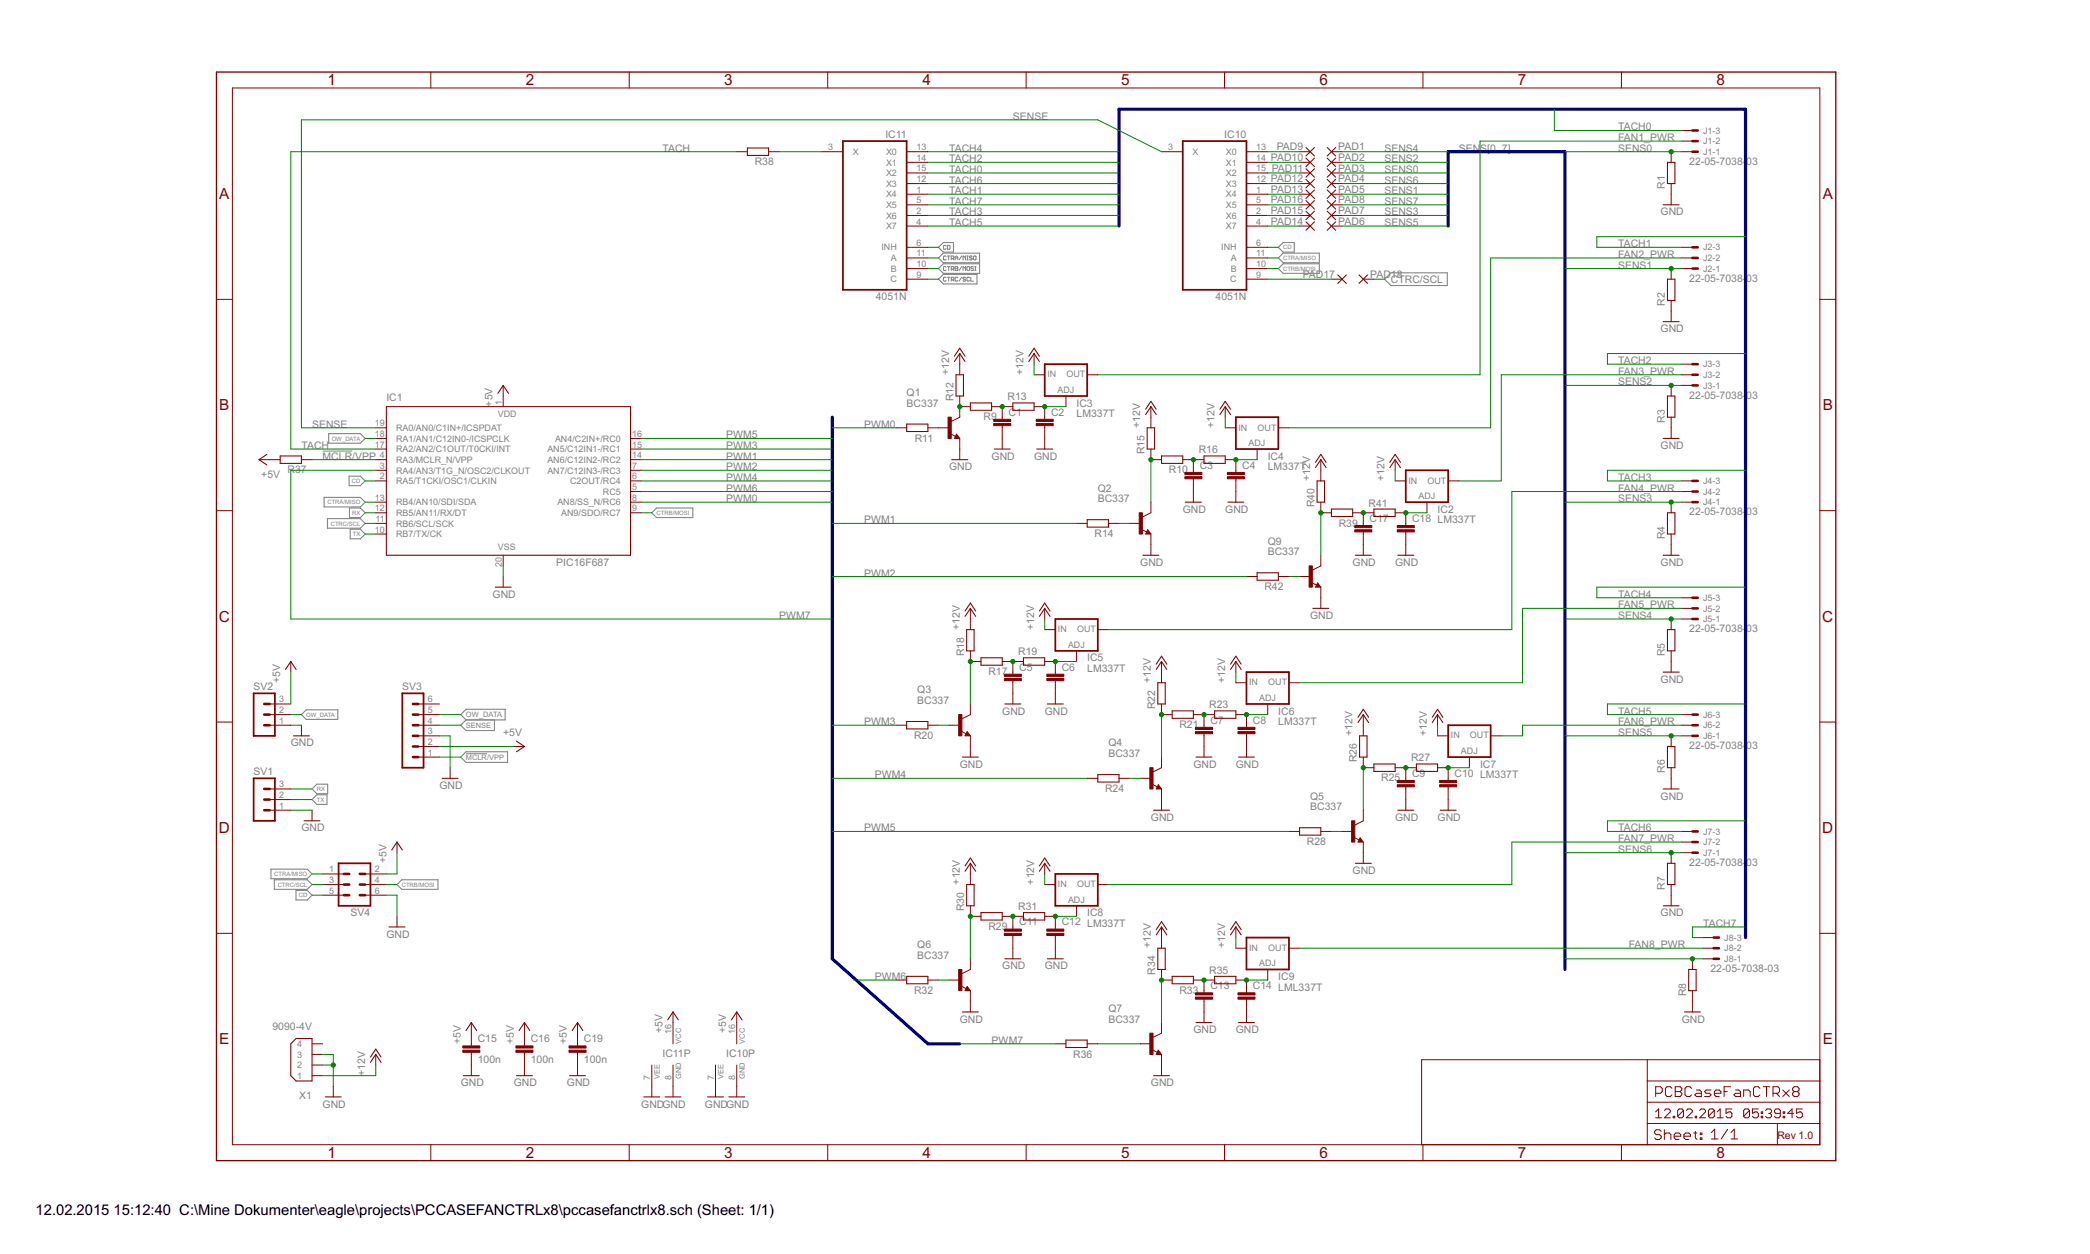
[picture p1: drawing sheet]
<svg xmlns="http://www.w3.org/2000/svg" width="500mm" height="300mm" viewBox="0 0 500 300" stroke-linecap="round" stroke-linejoin="round" font-family="sans-serif">
<g fill="none" stroke="#808080" stroke-width=".25">
<path d="M224.5 59.1l1.1-1.1h2.4v2.3h-2.4zM306.9 58h2.7v2.3h-2.7l-1.1-1.2zM224.5 64.2l1.1-1.1h8.7v2.3h-8.7zM224.5 61.7l1.1-1.2h8.7v2.3h-8.7zM224.5 66.8l1.1-1.2h8.1v2.3h-8.1zM305.8 61.7l1.1-1.2h8.7v2.3h-8.7zM306.9 63.1h8.7v2.3h-8.7l-1.1-1.2zM331.2 66.8l1.5-1.6h13.5v3.1h-13.5zM77.5 118.9h8.7l1.1 1.2-1.1 1.1h-8.7zM78.6 103.7h7.6l1.1 1.1-1.1 1.2h-7.6zM83.5 113.9h2.7l1.1 1.1-1.1 1.1h-2.7zM78.3 124h7.9l1.1 1.2-1.1 1.1h-7.9z"/>
<path d="M83.6 121.5h2.6l1.1 1.1-1.1 1.2h-2.6zM83.8 126.6h2.4l1.1 1.1-1.1 1.1h-2.4zM155.9 122.6l1.1-1.1h8.7v2.3h-8.7zM72.1 170.9l1.1-1.2h7.6v2.3h-7.6zM110.2 170.9l1.3-1.3h9.3v2.5h-9.3zM111.5 172.1l-1.3 1.3 1.3 1.3h6.8v-2.6M74.6 188.7l1.2-1.2h2.6v2.3h-2.6zM74.6 191.2l1.2-1.1h2.4v2.2h-2.4zM110.2 181l1.3-1.2h9.9v2.5h-9.9zM64.8 207.8h8.7l1.1 1.2-1.1 1.1h-8.7zM65.6 210.4h7.9l1.1 1.1-1.1 1.2h-7.9zM70.8 212.9h2.7l1.1 1.2-1.1 1.1h-2.7z"/>
<path d="M95 211.5l1.1-1.1h8.7v2.3h-8.7z"/>
</g>
<g fill="none" stroke="#808080" stroke-width=".24">
<path d="M226.3 58.8l-.2-.1-.4 .1v.7l.1 .1 .5-.1M226.6 58.7l.6 .1v.7l-.1 .1h-.5zM226.3 63.9l-.2-.1-.4 .1v.6l.1 .2 .5-.2M226.3 61.4l-.2-.2-.4 .2v.6l.1 .1 .5-.1M226.3 66.4l-.2-.1-.4 .1v.7l.1 .1 .5-.1M226.6 63.8h.6M226.6 61.2h.6M226.6 66.3h.6M226.9 61.2v.9M226.9 63.8v.9M226.9 66.3v.9M227.5 64.4h.5l.2-.5-.7-.1v.9"/>
<path d="M227.5 61.8h.5l.2-.4-.7-.2v.9M227.5 66.9h.5l.2-.5-.7-.1v.9M227.8 64.4l.4 .3M227.8 61.8l.4 .3M227.8 66.9l.4 .3M228.5 63.8l.6 .1-.2 .8h-.4zM228.5 62.1v-.6l.3-.3 .3 .3v.6M228.5 64.2h.4M228.5 61.7h.6M229.1 66.4l-.2-.1-.4 .1v.7l.1 .1 .5-.1M230 63.8l-.6 .9M230 61.2l-.6 .9"/>
<path d="M230 66.3l-.6 .9M230.3 62.1v-.9l.4 .3 .2-.3v.9M230.3 64.7v-.9l.4 .3 .2-.3v.9M230.9 66.4l-.1-.1-.5 .1 .6 .7-.1 .1-.5-.1M231.3 61.2h.3M231.3 62.1h.3M231.4 63.8l.5 .1v.6l-.2 .2-.4-.2zM231.4 61.2v.9M231.9 66.4l-.2-.1-.4 .1v.7l.1 .1 .5-.1M232.2 66.3v.9h.6M232.5 61.4l-.1-.2-.5 .2 .2 .3 .4 .1-.1 .3-.5-.1M232.8 63.9l-.1-.1-.5 .1 .2 .3 .4 .2-.1 .3-.5-.2"/>
<path d="M233 61.2l.4 .2-.1 .7-.5-.1zM233.1 63.8h.3M233.1 64.7h.3M233.3 63.8v.9M77.2 107.9h7M111.5 180.2h5"/>
</g>
<g fill="none" stroke="#800000" stroke-width=".24">
<path d="M103 17.2v3.8M150.5 17.2v3.8M198 17.2v3.8M245.4 17.2v3.8M292.9 17.2v3.8M340.3 17.2v3.8M387.8 17.2v3.8M55.6 21h379.7v252.7h-379.7zM176.2 36.3h2.6M183.8 36.3h2.6M196.5 36.3h5.1M216.9 36.3h5"/>
<path d="M216.9 38.8h5M277.8 36.3h5.1M298.1 36.3h5.1M298.1 38.8h5.1M310.8 36.3h2.6M310.8 38.8h2.6M318.5 36.3h2.5M318.5 38.8h2.5M399.7 36.3v2.5M402.3 36.3h2.5M402.3 33.7h2.5M402.3 31.2h2.5"/>
<path d="M216.9 59.1h5M216.9 46.4h5M216.9 51.5h5M216.9 54.1h5M216.9 49h5M216.9 43.9h5M216.9 41.4h5M298.1 59.1h5.1M298.1 46.4h5.1M298.1 51.5h5.1M298.1 54.1h5.1M298.1 49h5.1"/>
<path d="M298.1 43.9h5.1M298.1 41.4h5.1M310.8 46.4h2.6M310.8 51.5h2.6M310.8 54.1h2.6M310.8 49h2.6M310.8 43.9h2.6M310.8 41.4h2.6M318.5 46.4h2.5M318.5 51.5h2.5M318.5 54.1h2.5M318.5 49h2.5"/>
<path d="M318.5 43.9h2.5M318.5 41.4h2.5M399.7 43.9v5.1M402.3 59.1h2.5M51.8 71.6h3.8M216.9 64.2h5M216.9 61.7h5M216.9 66.8h5M298.1 64.2h5.1M298.1 61.7h5.1M298.1 66.8h5.1M318.5 66.8h2.5"/>
<path d="M326.1 66.8h2.5M399.7 64.2v2.6M399.7 71.8v5.1M402.3 64.2h2.5M402.3 61.7h2.5M435.3 71.6h3.8M120.4 92.2v5M229.6 94.7v5.1l-2.1 1M229.6 84.5v5.1M229.6 97.2h2.5M237.2 97.2h5.1M239.7 97.2v3.1"/>
<path d="M247.3 89.6h2.6M247.3 84.5v2.6M247.3 97.2h2.6v3.1M255 94.7v2.5M260 89.6h2.6M275.3 97.2v5.1M293.1 97.2v2.6M399.7 92.2v2.5M399.7 99.8v5M402.3 92.2h2.5M402.3 89.6h2.5M402.3 87.1h2.5"/>
<path d="M61.9 109.9h5.1M72.1 109.9h2.5M89.9 115h2.5M89.9 104.8h2.5M89.9 102.3h2.5M89.9 109.9h2.5M89.9 107.4h2.5M89.9 112.5h2.5M150.8 117.5h2.6M150.8 115h2.6M150.8 104.8h2.6M150.8 109.9h2.6"/>
<path d="M150.8 107.4h2.6M150.8 112.5h2.6M214.3 102.3h2.6M221.9 102.3h5.1M227.3 103.7l1.3 .7M228.8 103.8l.8 1h-1.3zM229.6 104.8v5.1M239.7 101.8v5.6M249.9 101.8v5.6M275.3 107.4v2.5h2.5M282.9 109.9h5.1M285.4 109.9v3.1"/>
<path d="M285.4 114.5v5.6M293.1 102.3h2.5M293.1 109.9h2.5v3.1M295.6 114.5v5.6M300.7 107.4v2.5M305.8 102.3h2.5M315.9 109.9v5.1M333.7 115h2.5M333.7 109.9v2.6M346.4 115h2.5M402.3 117.5h2.5M402.3 115h2.5"/>
<path d="M51.8 122.1h3.8M89.9 120.1h2.5M89.9 127.7h2.5M89.9 125.2h2.5M89.9 122.6h2.5M120.4 132.8v2.5M120.4 137.9v2.5M150.8 120.1h2.6M150.8 122.6h2.6M257.5 125.2h2.5M265.1 125.2h2.6M270.2 125.2h2.5"/>
<path d="M273 126.6l1.3 .6M274.5 126.7l.8 1h-1.3zM275.3 120.1v2.5l-2.1 1M275.3 127.7v5.1M298.1 137.9h2.6M305.8 137.9h2.5M310.8 137.9h2.6M313.7 139.3l1.2 .6M315.2 139.4l.7 1h-1.3zM315.9 120.1v2.5h2.6M315.9 132.8v2.5l-2 1M323.5 122.6h5.1"/>
<path d="M326.1 122.6v3.1M326.1 127.2v5.6M333.7 122.6h2.5v3.1M336.2 127.2v5.6M341.3 120.1v2.5M399.7 120.1v2.5M399.7 127.7v5.1M402.3 120.1h2.5M435.3 122.1h3.8M69.6 158.2v2.5M232.1 145.5v5.1M232.1 155.6v2.6h2.5"/>
<path d="M239.7 158.2h5.1M242.3 158.2v3M249.9 145.5v2.5M249.9 150.6h2.5M249.9 158.2h2.5v3M257.5 155.6v2.6M262.6 150.6h2.5M277.8 158.2v5.1M295.6 158.2v2.5M315.9 140.4v5.1M399.7 148v2.6M399.7 155.6v5.1"/>
<path d="M402.3 148h2.5M402.3 145.5h2.5M402.3 142.9h2.5M51.8 172.7h3.8M64.5 173.4h5.1M64.5 170.9h5.1M64.5 168.3h5.1M72.1 173.4v2.6M100 176h5.1M100 173.4h5.1M100 170.9h5.1M100 168.3h5.1"/>
<path d="M100 178.5h5.1M122.9 178.5h2.5M214.3 173.4h2.6M221.9 173.4h2.6M227 173.4h2.6M229.9 174.8l1.2 .7M231.3 174.9l.8 1.1h-1.3zM232.1 168.3v2.6l-2 1M232.1 176v5M242.3 162.8v5.5M252.4 162.8v5.5M277.8 168.3v2.6h2.6"/>
<path d="M285.4 170.9h5.1M288 170.9v3M288 175.5v5.5M295.6 170.9h2.5v3M295.6 163.3h2.5M298.1 175.5v5.5M303.2 168.3v2.6M308.3 163.3h2.5M326.1 170.9v5.1M343.8 176h2.6M343.8 170.9v2.5M356.5 176h2.6"/>
<path d="M399.7 176v2.5M402.3 176h2.5M402.3 173.4h2.5M402.3 170.9h2.5M435.3 172.7h3.8M64.5 193.7h5.1M64.5 191.2h5.1M64.5 188.7h5.1M74.6 193.7v2.6M100 181h5.1M107.7 183.6v2.5M260 186.1h2.6"/>
<path d="M267.7 186.1h2.5M272.7 186.1h2.6M275.6 187.5l1.2 .7M277.1 187.6l.7 1.1h-1.3zM277.8 181v2.6l-2 1M277.8 188.7v5M308.3 198.8h2.5M315.9 198.8h2.6M321 198.8h2.5M326.1 181v2.6h2.5M326.1 193.7v2.6l-2.1 1M333.7 183.6h5.1"/>
<path d="M336.2 183.6v3M336.2 188.2v5.5M343.8 183.6h2.6v3M346.4 188.2v5.5M351.5 181v2.6M399.7 183.6v5.1M402.3 198.8h2.5M77.2 211.5h5.1M77.2 209h5.1M77.2 214.1h5.1M87.3 211.5h5.1M87.3 209h5.1"/>
<path d="M87.3 214.1h5.1M95 201.4v2.5M95 219.1v2.6M232.1 206.4v5.1M232.1 216.6v2.5h2.5M239.7 219.1h5.1M242.3 219.1v3.1M249.9 206.4v2.6M249.9 219.1h2.5v3.1M249.9 211.5h2.5M257.5 216.6v2.5M262.6 211.5h2.5"/>
<path d="M323.8 200.2l1.3 .7M325.3 200.3l.8 1.1h-1.3zM326.1 201.4v5M399.7 203.9v2.5M399.7 211.5v5.1M402.3 203.9h2.5M402.3 201.4h2.5M51.8 223.2h3.8M214.3 234.4h2.6M221.9 234.4h2.6M227 234.4h2.6M229.9 235.8l1.2 .6"/>
<path d="M231.3 235.9l.8 1h-1.3zM232.1 229.3v2.5l-2 1M232.1 236.9v5.1M242.3 223.7v5.6M252.4 223.7v5.6M277.8 221.7v5M277.8 231.8v2.6h2.6M285.4 234.4h5.1M288 234.4v3M288 238.9v5.6M295.6 221.7v2.5M295.6 234.4h2.5v3"/>
<path d="M295.6 226.7h2.5M298.1 238.9v5.6M303.2 231.8v2.6M308.3 226.7h2.5M404.8 229.3v2.5M404.8 236.9v5.1M407.3 229.3h2.6M407.3 226.7h2.6M407.3 224.2h2.6M435.3 223.2h3.8M74.6 257.2h2.6M74.6 254.7h2.6"/>
<path d="M74.6 252.1h2.6M74.6 249.6h2.6M79.7 259.8v2.5M89.9 252.1v2.6M112.7 244.5v5.6M112.7 251.6v5.6M125.4 244.5v5.6M125.4 251.6v5.6M138.1 244.5v5.6M138.1 251.6v5.6M155.9 254.7v7.6M161 242v7.6"/>
<path d="M161 254.7v7.6M171.1 254.7v7.6M176.2 242v7.6M176.2 254.7v7.6M252.4 249.6h2.6M260 249.6h2.6M272.7 249.6h2.6M275.6 251l1.2 .7M277.1 251.1l.7 1h-1.3zM277.8 244.5v2.6l-2 1M277.8 252.1v5.1M394 253.4v20.3"/>
<path d="M394 258.5h41.3M400.7 259.9h1.1l.5 .3v.4l-.5 .4 .5 .4v.4l-.5 .4h-1.1zM413.9 259.9h-1.5v2.3M421.7 259.9h1.6M422.5 259.9v2.3M435.3 253.4h-95.3v20.3M103 273.7v3.8M150.5 273.7v3.8M198 273.7v3.8M245.4 273.7v3.8M292.9 273.7v3.8M340.3 273.7v3.8"/>
<path d="M387.8 273.7v3.8M394 268.6h41.3M394 263.6h41.3M396 265.9l.7-.7v2.1M396 267.3h1.4M396 261.4h1.2l.4-.4v-.8l-.4-.3h-1.2v2.3M397.3 270.5l-.4-.3h-.8l-.3 .3v.4l.3 .4h.8l.4 .4v.4l-.4 .4h-.8l-.3-.4M398.1 270.2v2.3M398.1 271.3l.4-.4h.8l.3 .4v1.2M398.1 265.5l.3-.3h.8l.3 .3v.4l-1.4 1.4h1.4M399.9 260.2l-.4-.3h-.8l-.4 .3v1.6l.4 .4h.8l.4-.4M400.2 266.9h.4v.4h-.4z"/>
<path d="M400.4 271.7h1.6v-.4l-.4-.4h-.8l-.4 .4v.8l.4 .4h.8M400.7 261h1.1M402.7 265.5v1.4l-.4 .4h-.7l-.3-.4M402.7 265.5l-.4-.3h-.7l-.3 .3v1.4M402.7 265.5l-1.4 1.4M402.8 271.7h1.5v-.4l-.4-.4h-.7l-.4 .4v.8l.4 .4h.7M403.4 265.5l.3-.3h.7l.4 .3v.4l-1.4 1.4h1.4M404.6 260.2l-.4-.3h-.8l-.4 .3v1.6l.4 .4h.8l.4-.4M405.1 270.9h.8M405.5 266.9h.3v.4h-.3zM405.5 270.5v1.6l.4 .4M405.7 260.6h.8l.4 .4v1.2h-1.2l-.3-.4 .3-.4h1.2"/>
<path d="M406.5 265.5l.4-.3h.7l.3 .3v.4l-1.4 1.4h1.4M406.7 270.9h.4v.4h-.4zM406.7 272.1h.4v.4h-.4zM409.3 260.6h-1.2l-.4 .4 .4 .4h.8l.4 .4-.4 .4h-1.2M409.3 270.8l.8-.8v2.4M409.3 272.4h1.6M410 265.5v1.4l-.3 .4h-.7l-.4-.4M410 265.5l-.3-.3h-.7l-.4 .3v1.4M410 265.5l-1.4 1.4M410 261.4h1.6v-.4l-.4-.4h-.8l-.4 .4v.8l.4 .4h.8M410.7 267.3h1.4M410.7 265.9l.7-.7v2.1"/>
<path d="M412.4 261h.8M413.2 270l-1.5 2.4M414 272.4h1.6M414 270.8l.8-.8v2.4M414.2 265.2h-1.4v1l.7-.3h.4l.3 .3v.7l-.3 .4h-.7l-.4-.4M415.1 260.6h.8l.4 .4v1.2h-1.2l-.4-.4 .4-.4h1.2M417 262.2v-1.6h1.2l.4 .4v1.2M418.4 265.5l-.3-.3h-.7l-.4 .3v1.4M418.4 265.5v1.4l-.3 .4h-.7l-.4-.4M418.4 265.5l-1.4 1.4M420.6 265.2h-1.5v1l.7-.3h.4l.4 .3v.7l-.4 .4h-.7l-.4-.4M420.9 260.2l-.3-.3h-.8l-.4 .3v1.6l.4 .4h.8l.3-.4"/>
<path d="M421.3 266.9h.3v.4h-.3zM421.3 265.9h.3v.3h-.3zM422.3 265.5l.4-.3h.7l.3 .3v.4l-.3 .3M423 266.2h.4M423.4 266.2l.3 .4v.3l-.3 .4h-.7l-.4-.4M424.1 261.4h1.1l.4-.4v-.8l-.4-.3h-1.1v2.3M424.9 261.4l.7 .8M425.1 268.6v5.1M425.8 266.2h-1l-.4-.3v-.4l.4-.3h.7l.3 .3v1.4l-.3 .4h-.7l-.4-.4M426.4 260.6l1.6 1.6M426.5 266.9h.4v.4h-.4zM426.5 265.9h.4v.3h-.4z"/>
<path d="M428 260.6l-1.6 1.6M429 266.2h-1.4l1-1v2.1M429.1 261l-.3-.4v-.4l.3-.3h.8l.4 .3v.4l-.4 .4M429.1 261l-.3 .4v.4l.3 .4h.8l.4-.4v-.4l-.4-.4M429.1 261h.8M431.1 265.2h-1.4v1l.7-.3h.3l.4 .3v.7l-.4 .4h-.7l-.3-.4"/>
</g>
<path d="M51.8 17.2h387.3v260.3h-387.3z" fill="none" stroke="#800000" stroke-width=".32"/>
<g fill="none" stroke="#800000" stroke-width=".25">
<path d="M178.8 35.4h5v1.8h-5zM312.4 35.3l2 2M312.4 37.8l2 2M314.4 35.3l-2 2M314.4 37.8l-2 2M317.4 35.3l2.1 2M317.4 37.8l2.1 2M319.5 35.3l-2.1 2M319.5 37.8l-2.1 2M398.8 38.8h1.8v5.1h-1.8zM312.4 40.3l2 2.1M312.4 42.9l2 2"/>
<path d="M312.4 45.4l2 2.1M312.4 53l2 2.1M312.4 50.5l2 2M312.4 48l2 2M314.4 40.3l-2 2.1M314.4 42.9l-2 2M314.4 45.4l-2 2.1M314.4 48l-2 2M314.4 50.5l-2 2M314.4 53l-2 2.1M317.4 40.3l2.1 2.1M317.4 42.9l2.1 2"/>
<path d="M317.4 45.4l2.1 2.1M317.4 53l2.1 2.1M317.4 50.5l2.1 2M317.4 48l2.1 2M319.5 40.3l-2.1 2.1M319.5 42.9l-2.1 2M319.5 45.4l-2.1 2.1M319.5 53l-2.1 2.1M319.5 50.5l-2.1 2M319.5 48l-2.1 2M397.8 49h3.8M320 65.7l2 2.1"/>
<path d="M322 65.7l-2 2.1M325.1 65.7l2 2.1M327.1 65.7l-2 2.1M397.8 76.9h3.8M398.8 66.8h1.8v5h-1.8zM92.4 97.2h58.4v35.6h-58.4zM119.1 94.1l1.3-1.9 1.2 1.9M228.3 86.4l1.3-1.9 1.2 1.9M228.3 85.2l1.3-1.9 1.2 1.9M228.7 89.6h1.7v5.1h-1.7zM232.1 96.4h5.1v1.7h-5.1zM242.3 96.4h5v1.7h-5z"/>
<path d="M246.1 86.4l1.2-1.9 1.3 1.9M246.1 85.2l1.2-1.9 1.3 1.9M274 99.1l1.3-1.9 1.2 1.9M274 97.9l1.3-1.9 1.2 1.9M291.8 99.1l1.3-1.9 1.2 1.9M291.8 97.9l1.3-1.9 1.2 1.9M398.8 94.7h1.8v5.1h-1.8zM63.8 108.6l-1.9 1.3 1.9 1.3M67 109h5.1v1.8h-5.1zM216.9 101.4h5v1.8h-5zM227.6 109.9h3.9M228.8 104.3l.1 .3h-.4l.3-.5 .5 .6h-.8"/>
<path d="M237.8 107.4h3.8M248 107.4h3.8M274.4 102.3h1.8v5.1h-1.8zM277.8 109h5.1v1.8h-5.1zM288 109h5.1v1.8h-5.1zM314.6 111.8l1.3-1.9 1.3 1.9M314.6 110.6l1.3-2 1.3 2M315 115h1.8v5.1h-1.8zM332.4 111.8l1.3-1.9 1.3 1.9M332.4 110.6l1.3-2 1.3 2M397.8 104.8h3.8M260 124.3h5.1v1.7h-5.1z"/>
<path d="M273.4 132.8h3.8M274.5 127.2l.1 .2h-.3l.2-.5 .5 .7h-.7M283.5 120.1h3.8M293.7 120.1h3.8M300.7 137h5.1v1.7h-5.1zM315.2 139.9l.1 .2h-.4l.3-.5 .5 .7h-.8M318.5 121.7h5v1.8h-5zM324.2 132.8h3.8M328.6 121.7h5.1v1.8h-5.1zM334.3 132.8h3.8M397.8 132.8h3.8M398.8 122.6h1.8v5.1h-1.8z"/>
<path d="M118.4 140.4h3.9M230.8 147.4l1.3-1.9 1.3 1.9M230.8 146.1l1.3-1.9 1.3 1.9M231.2 150.6h1.8v5h-1.8zM234.6 157.3h5.1v1.8h-5.1zM244.8 157.3h5.1v1.8h-5.1zM248.6 147.4l1.3-1.9 1.2 1.9M248.6 146.1l1.3-1.9 1.2 1.9M276.5 158.8l1.3-1.9 1.3 1.9M294.3 158.8l1.3-1.9 1.3 1.9M314 145.5h3.8M398.8 150.6h1.8v5h-1.8z"/>
<path d="M68.3 160.1l1.3-1.9 1.2 1.9M70.2 176h3.8M123.5 177.2l1.9 1.3-1.9 1.3M216.9 172.5h5v1.8h-5zM231.3 175.5l.2 .2h-.4l.2-.5 .5 .6h-.7M240.3 168.3h3.9M250.5 168.3h3.8M276.5 160.1l1.3-1.9 1.3 1.9M276.9 163.3h1.8v5h-1.8zM280.4 170h5v1.8h-5zM290.5 170h5.1v1.8h-5.1zM294.3 160.1l1.3-1.9 1.3 1.9"/>
<path d="M324.8 172.8l1.3-1.9 1.2 1.9M324.8 171.5l1.3-1.9 1.2 1.9M325.2 176h1.8v5h-1.8zM342.6 172.8l1.2-1.9 1.3 1.9M342.6 171.5l1.2-1.9 1.3 1.9M397.8 160.7h3.8M398.8 178.5h1.8v5.1h-1.8zM72.7 196.3h3.8M105.7 186.1h3.9M230.2 181h3.8M262.6 185.2h5.1v1.8h-5.1zM275.9 193.7h3.8"/>
<path d="M277.1 188.2l.1 .2h-.4l.3-.5 .5 .6h-.8M286.1 181h3.8M296.2 181h3.8M310.8 197.9h5.1v1.8h-5.1zM328.6 182.7h5.1v1.8h-5.1zM334.3 193.7h3.8M338.8 182.7h5v1.8h-5zM344.5 193.7h3.8M397.8 188.7h3.8M93.7 203.3l1.3-1.9 1.2 1.9M230.8 208.3l1.3-1.9 1.3 1.9M230.8 207.1l1.3-1.9 1.3 1.9"/>
<path d="M231.2 211.5h1.8v5.1h-1.8zM234.6 218.2h5.1v1.8h-5.1zM244.8 218.2h5.1v1.8h-5.1zM248.6 208.3l1.3-1.9 1.2 1.9M248.6 207.1l1.3-1.9 1.2 1.9M324.2 206.4h3.8M325.3 200.9l.1 .2h-.3l.2-.5 .5 .6h-.7M397.8 216.6h3.8M398.8 206.4h1.8v5.1h-1.8zM93 221.7h3.9M216.9 233.5h5v1.7h-5zM231.3 236.4l.2 .2h-.4l.2-.5 .5 .7h-.7"/>
<path d="M240.3 229.3h3.9M250.5 229.3h3.8M276.5 223.6l1.3-1.9 1.3 1.9M276.5 222.3l1.3-1.9 1.3 1.9M276.9 226.7h1.8v5.1h-1.8zM280.4 233.5h5v1.7h-5zM290.5 233.5h5.1v1.7h-5.1zM294.3 223.6l1.3-1.9 1.3 1.9M294.3 222.3l1.3-1.9 1.3 1.9M403.9 231.8h1.8v5.1h-1.8zM69.6 249.6l1.2-1.3h3.8v10.2h-3.8l-1.2-1.3zM88.6 254l1.3-1.9 1.2 1.9"/>
<path d="M88.6 252.8l1.3-1.9 1.2 1.9M110.8 257.2h3.8M111.5 246.4l1.2-1.9 1.3 1.9M123.5 257.2h3.8M124.2 246.4l1.2-1.9 1.3 1.9M136.2 257.2h3.8M136.9 246.4l1.2-1.9 1.3 1.9M159.7 243.9l1.3-1.9 1.2 1.9M174.9 243.9l1.3-1.9 1.3 1.9M230.2 242h3.8M255 248.7h5v1.8h-5zM275.9 257.2h3.8"/>
<path d="M277.1 251.6l.1 .3h-.4l.3-.5 .5 .6h-.8M286.1 244.5h3.8M296.2 244.5h3.8M402.9 242h3.8M77.8 262.3h3.8M154 262.3h3.8M159.1 262.3h3.8M169.2 262.3h3.8M174.3 262.3h3.8"/>
</g>
<g fill="none" stroke="#800000" stroke-width=".61">
<path d="M404.8 36.3h1.3M404.8 33.7h1.3M404.8 31.2h1.3M404.8 59.1h1.3M404.8 64.2h1.3M404.8 61.7h1.3M404.8 92.2h1.3M404.8 89.6h1.3M404.8 87.1h1.3M404.8 117.5h1.3M404.8 115h1.3M404.8 120.1h1.3"/>
<path d="M404.8 148h1.3M404.8 145.5h1.3M404.8 142.9h1.3M63.2 173.4h1.3M63.2 170.9h1.3M63.2 168.3h1.3M98.8 176h1.2M98.8 173.4h1.2M98.8 170.9h1.2M98.8 168.3h1.2M98.8 178.5h1.2M404.8 176h1.3"/>
<path d="M404.8 173.4h1.3M404.8 170.9h1.3M63.2 188.7h1.3M63.2 191.2h1.3M63.2 193.7h1.3M98.8 181h1.2M404.8 198.8h1.3M82.3 214.1h1.2M82.3 211.5h1.2M82.3 209h1.2M86.1 214.1h1.2M86.1 211.5h1.2"/>
<path d="M86.1 209h1.2M404.8 203.9h1.3M404.8 201.4h1.3M409.9 229.3h1.2M409.9 226.7h1.2M409.9 224.2h1.2"/>
</g>
<g fill="none" stroke="#800000" stroke-width=".42">
<path d="M201.6 33.7h15.3v35.6h-15.3zM282.9 33.7h15.2v35.6h-15.2zM249.9 87.1h10.1v7.6h-10.1zM295.6 99.8h10.2v7.6h-10.2zM336.2 112.5h10.2v7.6h-10.2zM252.4 148h10.2v7.6h-10.2zM60.7 165.8h5v10.2h-5zM96.2 165.8h5.1v17.8h-5.1zM298.1 160.7h10.2v7.6h-10.2zM346.4 173.4h10.1v7.6h-10.1zM60.7 186.1h5v10.2h-5zM81 206.4h7.6v10.2h-7.6z"/>
<path d="M252.4 209h10.2v7.6h-10.2zM298.1 224.2h10.2v7.6h-10.2z"/>
</g>
<g fill="#800000" stroke="#800000" stroke-width=".24">
<path d="M226.8 99.8h.7v5h-.7z"/>
<path d="M237.7 101.3h4v.5h-4z"/>
<path d="M237.7 100.3h4v.5h-4z"/>
<path d="M247.8 101.3h4.1v.5h-4.1z"/>
<path d="M247.8 100.3h4.1v.5h-4.1z"/>
<path d="M272.5 122.6h.7v5.1h-.7z"/>
<path d="M283.4 114h4.1v.5h-4.1z"/>
<path d="M283.4 113h4.1v.5h-4.1z"/>
<path d="M293.6 114h4v.5h-4z"/>
<path d="M293.6 113h4v.5h-4z"/>
<path d="M110.7 251.1h4.1v.5h-4.1z"/>
<path d="M110.7 250.1h4.1v.5h-4.1z"/>
<path d="M123.4 251.1h4.1v.5h-4.1z"/>
<path d="M123.4 250.1h4.1v.5h-4.1z"/>
<path d="M136.1 251.1h4.1v.5h-4.1z"/>
<path d="M136.1 250.1h4.1v.5h-4.1z"/>
<path d="M313.1 135.3h.8v5.1h-.8z"/>
<path d="M324 126.7h4.1v.5h-4.1z"/>
<path d="M324 125.7h4.1v.5h-4.1z"/>
<path d="M334.2 126.7h4.1v.5h-4.1z"/>
<path d="M334.2 125.7h4.1v.5h-4.1z"/>
<path d="M229.3 170.9h.8v5.1h-.8z"/>
<path d="M240.2 162.2h4.1v.6h-4.1z"/>
<path d="M240.2 161.2h4.1v.5h-4.1z"/>
<path d="M250.4 162.2h4v.6h-4z"/>
<path d="M250.4 161.2h4v.5h-4z"/>
<path d="M275 183.6h.8v5.1h-.8z"/>
<path d="M285.9 174.9h4.1v.6h-4.1z"/>
<path d="M285.9 173.9h4.1v.5h-4.1z"/>
<path d="M296.1 174.9h4.1v.6h-4.1z"/>
<path d="M296.1 173.9h4.1v.5h-4.1z"/>
<path d="M323.3 196.3h.7v5.1h-.7z"/>
<path d="M334.2 187.6h4.1v.6h-4.1z"/>
<path d="M334.2 186.6h4.1v.5h-4.1z"/>
<path d="M344.3 187.6h4.1v.6h-4.1z"/>
<path d="M344.3 186.6h4.1v.5h-4.1z"/>
<path d="M229.3 231.8h.8v5.1h-.8z"/>
<path d="M240.2 223.2h4.1v.5h-4.1z"/>
<path d="M240.2 222.2h4.1v.5h-4.1z"/>
<path d="M250.4 223.2h4v.5h-4z"/>
<path d="M250.4 222.2h4v.5h-4z"/>
<path d="M275 247.1h.8v5h-.8z"/>
<path d="M285.9 238.4h4.1v.5h-4.1z"/>
<path d="M285.9 237.4h4.1v.5h-4.1z"/>
<path d="M296.1 238.4h4.1v.5h-4.1z"/>
<path d="M296.1 237.4h4.1v.5h-4.1z"/>
</g>
<path d="M267.7 54.1v-28h149.8v198.1M346.4 54.1v-17.8h27.9v195.5M199.1 99.8v129.5l22.8 20.3h7.7" fill="none" stroke="#000080" stroke-width=".76"/>
<g fill="none" stroke="#008000" stroke-width=".24">
<path d="M176.2 36.3h-106.6v71.1h20.3M186.4 36.3h10.1M221.9 38.8h45.8M221.9 36.3h45.8M277.8 36.3l-15.2-7.6h-190.5v73.6h17.8M303.2 38.8h7.6M303.2 36.3h7.6M321 38.8h25.4M321 36.3h25.4M371.8 26.1v5.1h30.5M374.3 36.3h28M402.3 33.7h-48.3v55.9h-91.4"/>
<path d="M221.9 41.4h45.8M221.9 59.1h2.6M221.9 46.4h45.8M221.9 51.5h45.8M221.9 54.1h45.8M221.9 43.9h45.8M221.9 49h45.8M303.2 41.4h7.6M303.2 59.1h2.6M303.2 46.4h7.6M303.2 51.5h7.6M303.2 54.1h7.6"/>
<path d="M303.2 43.9h7.6M303.2 49h7.6M321 41.4h25.4M321 46.4h25.4M321 51.5h25.4M321 54.1h25.4M321 43.9h25.4M321 49h25.4M417.5 56.6h-35.6v2.5h20.4M221.9 61.7h2.6M221.9 64.2h2.6M221.9 66.8h2.6"/>
<path d="M303.2 61.7h2.6M303.2 64.2h2.6M303.2 66.8h15.3M328.6 66.8h2.6M374.3 64.2h28M402.3 61.7h-45.8v40.6h-48.2M247.3 87.1v2.5M249.9 97.2h5.1M293.1 99.8v2.5M374.3 92.2h28M402.3 89.6h-43.2v25.4h-10.2M417.5 84.5h-33v2.6h17.8"/>
<path d="M74.6 109.9h15.3M87.3 115h2.6M87.3 104.8h2.6M89.9 112.5h-20.3v35.5h129.5M153.4 115h45.7M153.4 112.5h45.7M153.4 109.9h45.7M153.4 107.4h45.7M153.4 104.8h45.7M153.4 117.5h45.7M199.1 102.3h15.2M275.3 109.9v10.2"/>
<path d="M295.6 109.9h5.1M333.7 112.5v2.5M402.3 117.5h-40.7v33.1h-96.5M417.5 112.5h-33v2.5h17.8M87.3 120.1h2.6M87.3 125.2h2.6M87.3 122.6h2.6M87.3 127.7h2.6M120.4 135.3v2.6M153.4 120.1h45.7M153.4 122.6h2.5M199.1 125.2h58.4"/>
<path d="M199.1 137.9h99M267.7 125.2h2.5M308.3 137.9h2.5M315.9 122.6v10.2M336.2 122.6h5.1M374.3 120.1h28M232.1 158.2v10.1M249.9 148v2.6M252.4 158.2h5.1M374.3 148h28M402.3 145.5h-38.1v17.8h-53.4M417.5 140.4h-35.6v2.5h20.4"/>
<path d="M69.6 173.4h2.5M69.6 160.7v7.6M69.6 170.9h2.5M105.1 173.4h5.1M105.1 176h2.6v7.6M105.1 178.5h17.8M105.1 170.9h5.1M199.1 173.4h15.2M224.5 173.4h2.5M277.8 170.9v10.1M295.6 160.7v2.6M298.1 170.9h5.1"/>
<path d="M343.8 173.4v2.6M374.3 176h28M402.3 173.4h-38.1v2.6h-5.1M417.5 168.3h-33v2.6h17.8M69.6 193.7h5M69.6 188.7h5M69.6 191.2h5M105.1 181h5.1M199.1 198.8h109.2M199.1 186.1h60.9M270.2 186.1h2.5M318.5 198.8h2.5"/>
<path d="M326.1 183.6v10.1M346.4 183.6h5.1M417.5 196.3h-33v2.5h17.8M74.6 214.1h2.6M74.6 209h2.6M74.6 211.5h2.6M92.4 214.1h2.6v5M92.4 211.5h2.6M95 203.9v5.1h-2.6M232.1 219.1v10.2M249.9 209v2.5M252.4 219.1h5.1"/>
<path d="M374.3 203.9h28M402.3 201.4h-40.7v10.1h-96.5M204.2 234.4h10.1M224.5 234.4h2.5M277.8 234.4v10.1M295.6 224.2v2.5M298.1 234.4h5.1M310.8 226.7h96.5M374.3 229.3h33M417.5 221.7h-12.7v2.5h2.5M77.2 252.1h2.5v7.7M77.2 254.7h2.5"/>
<path d="M89.9 254.7v2.5h-12.7M229.6 249.6h22.8M262.6 249.6h10.1"/>
</g>
<g fill="#008000" stroke="#008000" stroke-width=".24">
<circle cx="79.7" cy="254.7" r=".51"/>
<circle cx="399.7" cy="36.3" r=".51"/>
<circle cx="399.7" cy="64.2" r=".51"/>
<circle cx="399.7" cy="92.2" r=".51"/>
<circle cx="399.7" cy="120.1" r=".51"/>
<circle cx="399.7" cy="148" r=".51"/>
<circle cx="399.7" cy="176" r=".51"/>
<circle cx="399.7" cy="203.9" r=".51"/>
<circle cx="239.7" cy="97.2" r=".51"/>
<circle cx="249.9" cy="97.2" r=".51"/>
<circle cx="275.3" cy="109.9" r=".51"/>
<circle cx="295.6" cy="109.9" r=".51"/>
<circle cx="229.6" cy="97.2" r=".51"/>
<circle cx="285.4" cy="109.9" r=".51"/>
<circle cx="315.9" cy="122.6" r=".51"/>
<circle cx="336.2" cy="122.6" r=".51"/>
<circle cx="326.1" cy="122.6" r=".51"/>
<circle cx="232.1" cy="158.2" r=".51"/>
<circle cx="252.4" cy="158.2" r=".51"/>
<circle cx="242.3" cy="158.2" r=".51"/>
<circle cx="277.8" cy="170.9" r=".51"/>
<circle cx="298.1" cy="170.9" r=".51"/>
<circle cx="288" cy="170.9" r=".51"/>
<circle cx="326.1" cy="183.6" r=".51"/>
<circle cx="346.4" cy="183.6" r=".51"/>
<circle cx="336.2" cy="183.6" r=".51"/>
<circle cx="232.1" cy="219.1" r=".51"/>
<circle cx="252.4" cy="219.1" r=".51"/>
<circle cx="242.3" cy="219.1" r=".51"/>
<circle cx="404.8" cy="229.3" r=".51"/>
<circle cx="277.8" cy="234.4" r=".51"/>
<circle cx="298.1" cy="234.4" r=".51"/>
<circle cx="288" cy="234.4" r=".51"/>
</g>
<g font-size="4.1" fill="#800000">
<text x="78.3" y="20.4">1</text>
<text x="125.8" y="20.4">2</text>
<text x="173.2" y="20.4">3</text>
<text x="220.7" y="20.4">4</text>
<text x="268.1" y="20.4">5</text>
<text x="315.6" y="20.4">6</text>
<text x="363.1" y="20.4">7</text>
<text x="410.5" y="20.4">8</text>
<text x="52.5" y="47.6">A</text>
<text x="435.9" y="47.6">A</text>
<text x="52.5" y="98.1">B</text>
<text x="435.9" y="98.1">B</text>
<text x="52.3" y="148.7">C</text>
<text x="435.8" y="148.7">C</text>
<text x="52.3" y="199.2">D</text>
<text x="435.8" y="199.2">D</text>
<text x="52.5" y="249.8">E</text>
<text x="435.9" y="249.8">E</text>
<text x="78.3" y="276.9">1</text>
<text x="125.8" y="276.9">2</text>
<text x="173.2" y="276.9">3</text>
<text x="220.7" y="276.9">4</text>
<text x="268.1" y="276.9">5</text>
<text x="315.6" y="276.9">6</text>
<text x="363.1" y="276.9">7</text>
<text x="410.5" y="276.9">8</text>
</g>
<g font-size="4">
<text x="8.5" y="290.5">12.02.2015</text>
<text x="27.2" y="290.5">15:12:40 C:\Mine Dokumenter\eagle\projects\PCCASEFANCTRLx8\pccasefanctrlx8.sch (Sheet: 1/1)</text>
</g>
<g font-size="2.8" fill="#808080">
<text x="242.3" y="28.7">SENSE</text>
<text x="211.8" y="33.1">IC11</text>
<text x="292.8" y="33.1">IC10</text>
<text x="305.4" y="35.9">PAD9</text>
<text x="320.1" y="35.9">PAD1</text>
<text x="387" y="33.7">FAN1_PWR</text>
<text x="387" y="31.2">TACH0</text>
<text x="158.4" y="36.3">TACH</text>
<text x="180.5" y="39.6">R38</text>
<text x="227" y="41.4">TACH0</text>
<text x="227" y="38.8">TACH2</text>
<text x="227" y="36.3">TACH4</text>
<text x="304" y="38.5">PAD10</text>
<text x="304.2" y="41">PAD11</text>
<text x="320.1" y="38.5">PAD2</text>
<text x="320.1" y="41">PAD3</text>
<text x="331.1" y="41.4">SENS0</text>
<text x="331.1" y="38.8">SENS2</text>
<text x="331.1" y="36.3">SENS4</text>
<text x="348.9" y="36.3">SEN</text>
<text x="354.1" y="36.3">S[0..7]</text>
<text x="387" y="36.3">SENS0</text>
<text x="404" y="39.5">22-05-7038-</text>
<text x="417.7" y="39.5">03</text>
<text x="227" y="46.4">TACH1</text>
<text x="227" y="43.9">TACH6</text>
<text x="304" y="43.6">PAD12</text>
<text x="304" y="46.1">PAD13</text>
<text x="320.1" y="43.6">PAD4</text>
<text x="320.1" y="46.1">PAD5</text>
<text x="331.1" y="46.4">SENS1</text>
<text x="331.1" y="43.9">SENS6</text>
<text x="398.2" y="45.2" transform="rotate(-90 398.2 45.2)">R1</text>
<text x="227" y="51.5">TACH3</text>
<text x="227" y="49">TACH7</text>
<text x="304" y="53.7">PAD14</text>
<text x="304" y="51.2">PAD15</text>
<text x="304" y="48.6">PAD16</text>
<text x="320.1" y="53.7">PAD6</text>
<text x="320.1" y="51.2">PAD7</text>
<text x="320.1" y="48.6">PAD8</text>
<text x="331.1" y="51.5">SENS3</text>
<text x="331.1" y="49">SENS7</text>
<text x="397.2" y="51.5">GND</text>
<text x="227" y="54.1">TACH5</text>
<text x="331.1" y="54.1">SENS5</text>
<text x="387" y="59.1">TACH1</text>
<text x="387" y="61.7">FAN2_PWR</text>
<text x="387" y="64.2">SENS1</text>
<text x="209.5" y="71.8">4051N</text>
<text x="290.7" y="71.8">4051N</text>
<text x="311.6" y="66.4">PAD17</text>
<text x="327.7" y="66.4">PAD18</text>
<text x="332.7" y="67.6">CTRC/SCL</text>
<text x="404" y="67.4">22-05-7038-</text>
<text x="417.7" y="67.4">03</text>
<text x="398.2" y="73.1" transform="rotate(-90 398.2 73.1)">R2</text>
<text x="397.2" y="79.5">GND</text>
<text x="227" y="89.6" transform="rotate(-90 227 89.6)">+12V</text>
<text x="244.8" y="89.6" transform="rotate(-90 244.8 89.6)">+12V</text>
<text x="387" y="89.6">FAN3_PWR</text>
<text x="387" y="87.1">TACH2</text>
<text x="92.4" y="96">IC1</text>
<text x="216.9" y="94.7">Q1</text>
<text x="228.1" y="96" transform="rotate(-90 228.1 96)">R12</text>
<text x="241" y="95.7">R13</text>
<text x="387" y="92.1">SENS2</text>
<text x="404" y="95.3">22-05-7038-</text>
<text x="417.7" y="95.3">03</text>
<text x="117.8" y="97.2" transform="rotate(-90 117.8 97.2)">+5V</text>
<text x="216.9" y="97.2">BC337</text>
<text x="235.2" y="100.5">R9</text>
<text x="241.2" y="99.4">C1</text>
<text x="251.4" y="99.4">C2</text>
<text x="257.5" y="99.8">LM337T</text>
<text x="257.5" y="97.2">IC3</text>
<text x="398.2" y="101" transform="rotate(-90 398.2 101)">R3</text>
<text x="72.1" y="107.4">TACH</text>
<text x="74.6" y="102.3">SENSE</text>
<text x="173.7" y="107.4">PWM3</text>
<text x="173.7" y="104.8">PWM5</text>
<text x="206.7" y="102.3">PWM0</text>
<text x="218.8" y="105.6">R11</text>
<text x="272.7" y="102.3" transform="rotate(-90 272.7 102.3)">+12V</text>
<text x="290.5" y="102.3" transform="rotate(-90 290.5 102.3)">+12V</text>
<text x="397.2" y="107.4">GND</text>
<text x="68.8" y="113.2">R37</text>
<text x="77.2" y="109.9">MCLR/VPP</text>
<text x="173.7" y="109.9">PWM1</text>
<text x="173.7" y="112.5">PWM2</text>
<text x="227" y="112.5">GND</text>
<text x="237.2" y="109.9">GND</text>
<text x="247.3" y="109.9">GND</text>
<text x="273.8" y="108.7" transform="rotate(-90 273.8 108.7)">R15</text>
<text x="279.6" y="113.2">R10</text>
<text x="286.7" y="108.4">R16</text>
<text x="287" y="112.1">C3</text>
<text x="297.1" y="112.1">C4</text>
<text x="303.2" y="112.5">LM337T</text>
<text x="303.2" y="109.9">IC4</text>
<text x="62.5" y="114.2">+5V</text>
<text x="173.7" y="115">PWM4</text>
<text x="173.7" y="117.5">PWM6</text>
<text x="262.6" y="117.5">Q2</text>
<text x="313.4" y="115" transform="rotate(-90 313.4 115)">+12V</text>
<text x="331.1" y="115" transform="rotate(-90 331.1 115)">+12V</text>
<text x="387" y="115">TACH3</text>
<text x="387" y="117.5">FAN4_PWR</text>
<text x="173.7" y="120.1">PWM0</text>
<text x="206.7" y="125.2">PWM1</text>
<text x="262.6" y="120.1">BC337</text>
<text x="282.9" y="122.6">GND</text>
<text x="293" y="122.6">GND</text>
<text x="314.4" y="121.4" transform="rotate(-90 314.4 121.4)">R40</text>
<text x="320.2" y="125.9">R39</text>
<text x="327.3" y="121.1">R41</text>
<text x="327.6" y="124.8">C17</text>
<text x="337.7" y="124.8">C18 LM337T</text>
<text x="343.8" y="122.6">IC2</text>
<text x="387" y="120.1">SENS3</text>
<text x="404" y="123.3">22-05-7038-</text>
<text x="417.7" y="123.3">03</text>
<text x="261.8" y="128.4">R14</text>
<text x="303.2" y="130.2">Q9</text>
<text x="398.2" y="129" transform="rotate(-90 398.2 129)">R4</text>
<text x="133" y="135.3">PIC16F687</text>
<text x="206.7" y="137.9">PWM2</text>
<text x="272.7" y="135.3">GND</text>
<text x="303.2" y="132.8">BC337</text>
<text x="323.5" y="135.3">GND</text>
<text x="333.7" y="135.3">GND</text>
<text x="397.2" y="135.3">GND</text>
<text x="117.8" y="142.9">GND</text>
<text x="302.4" y="141.1">R42</text>
<text x="387" y="142.9">TACH4</text>
<text x="186.4" y="148">PWM7</text>
<text x="313.4" y="148">GND</text>
<text x="387" y="148">SENS4</text>
<text x="387" y="145.5">FAN5_PWR</text>
<text x="229.6" y="150.6" transform="rotate(-90 229.6 150.6)">+12V</text>
<text x="247.3" y="150.6" transform="rotate(-90 247.3 150.6)">+12V</text>
<text x="404" y="151.2">22-05-7038-</text>
<text x="417.7" y="151.2">03</text>
<text x="230.6" y="156.9" transform="rotate(-90 230.6 156.9)">R18</text>
<text x="236.4" y="161.5">R17</text>
<text x="243.5" y="156.7">R19</text>
<text x="243.8" y="160.3">C5</text>
<text x="253.9" y="160.3">C6</text>
<text x="260" y="160.7">LM337T</text>
<text x="260" y="158.2">IC5</text>
<text x="398.2" y="156.9" transform="rotate(-90 398.2 156.9)">R5</text>
<text x="60.7" y="165">SV2</text>
<text x="67" y="163.3" transform="rotate(-90 67 163.3)">+5V</text>
<text x="96.2" y="165">SV3</text>
<text x="219.4" y="165.8">Q3</text>
<text x="275.3" y="163.3" transform="rotate(-90 275.3 163.3)">+12V</text>
<text x="293" y="163.3" transform="rotate(-90 293 163.3)">+12V</text>
<text x="397.2" y="163.3">GND</text>
<text x="206.7" y="173.4">PWM3</text>
<text x="219.4" y="168.3">BC337</text>
<text x="239.7" y="170.9">GND</text>
<text x="249.9" y="170.9">GND</text>
<text x="276.3" y="169.6" transform="rotate(-90 276.3 169.6)">R22</text>
<text x="289.2" y="169.4">R23</text>
<text x="289.5" y="173">C7</text>
<text x="299.7" y="173">C8</text>
<text x="305.7" y="173.4">LM337T</text>
<text x="305.7" y="170.9">IC6</text>
<text x="387" y="173.4">FAN6_PWR</text>
<text x="387" y="170.9">TACH5</text>
<text x="69.6" y="178.5">GND</text>
<text x="120.3" y="176">+5V</text>
<text x="218.6" y="176.7">R20</text>
<text x="265.1" y="178.5">Q4</text>
<text x="282.1" y="174.2">R21</text>
<text x="323.5" y="176" transform="rotate(-90 323.5 176)">+12V</text>
<text x="341.3" y="176" transform="rotate(-90 341.3 176)">+12V</text>
<text x="387" y="176">SENS5</text>
<text x="404" y="179.1">22-05-7038-</text>
<text x="417.7" y="179.1">03</text>
<text x="60.7" y="185.4">SV1</text>
<text x="229.6" y="183.6">GND</text>
<text x="265.1" y="181">BC337</text>
<text x="285.4" y="183.6">GND</text>
<text x="295.6" y="183.6">GND</text>
<text x="324.6" y="182.3" transform="rotate(-90 324.6 182.3)">R26</text>
<text x="337.5" y="182.1">R27</text>
<text x="337.7" y="185.7">C9</text>
<text x="347.9" y="185.7">C10 LM337T</text>
<text x="354" y="183.6">IC7</text>
<text x="398.2" y="184.8" transform="rotate(-90 398.2 184.8)">R6</text>
<text x="105.1" y="188.7">GND</text>
<text x="209.2" y="186.1">PWM4</text>
<text x="264.3" y="189.4">R24</text>
<text x="313.4" y="191.2">Q5</text>
<text x="330.4" y="186.9">R25</text>
<text x="397.2" y="191.2">GND</text>
<text x="275.3" y="196.3">GND</text>
<text x="313.4" y="193.7">BC337</text>
<text x="333.7" y="196.3">GND</text>
<text x="343.8" y="196.3">GND</text>
<text x="72.1" y="198.8">GND</text>
<text x="206.7" y="198.8">PWM5</text>
<text x="312.6" y="202.1">R28</text>
<text x="387" y="201.4">FAN7_PWR</text>
<text x="387" y="198.8">TACH6</text>
<text x="387" y="203.9">SENS6</text>
<text x="92.4" y="206.4" transform="rotate(-90 92.4 206.4)">+5V</text>
<text x="323.5" y="209">GND</text>
<text x="404" y="207.1">22-05-7038-</text>
<text x="417.7" y="207.1">03</text>
<text x="229.6" y="211.5" transform="rotate(-90 229.6 211.5)">+12V</text>
<text x="247.3" y="211.5" transform="rotate(-90 247.3 211.5)">+12V</text>
<text x="398.2" y="212.8" transform="rotate(-90 398.2 212.8)">R7</text>
<text x="83.9" y="219.1">SV4</text>
<text x="230.6" y="217.9" transform="rotate(-90 230.6 217.9)">R30</text>
<text x="243.5" y="217.6">R31</text>
<text x="243.8" y="221.3">C11</text>
<text x="253.9" y="221.3">C12 LM337T</text>
<text x="260" y="219.1">IC8</text>
<text x="397.2" y="219.1">GND</text>
<text x="407.3" y="221.7">TACH7</text>
<text x="92.4" y="224.2">GND</text>
<text x="219.4" y="226.7">Q6</text>
<text x="236.4" y="222.4">R29</text>
<text x="275.3" y="226.7" transform="rotate(-90 275.3 226.7)">+12V</text>
<text x="293" y="226.7" transform="rotate(-90 293 226.7)">+12V</text>
<text x="389.6" y="226.7">FAN8_PWR</text>
<text x="219.4" y="229.3">BC337</text>
<text x="239.7" y="231.8">GND</text>
<text x="249.9" y="231.8">GND</text>
<text x="276.3" y="233.1" transform="rotate(-90 276.3 233.1)">R34</text>
<text x="289.2" y="232.9">R35</text>
<text x="409.1" y="232.5">22-05-7038-03</text>
<text x="209.2" y="234.4">PWM6</text>
<text x="218.6" y="237.6">R32</text>
<text x="282.1" y="237.6">R33</text>
<text x="289.5" y="236.5">C13</text>
<text x="299.7" y="236.5">C14 LML337T</text>
<text x="305.7" y="234.4">IC9</text>
<text x="403.3" y="238.2" transform="rotate(-90 403.3 238.2)">R8</text>
<text x="229.6" y="244.5">GND</text>
<text x="265.1" y="244.5">BC337</text>
<text x="265.1" y="242">Q7</text>
<text x="402.3" y="244.5">GND</text>
<text x="65.1" y="246.3">9090-4V</text>
<text x="110.2" y="249.6" transform="rotate(-90 110.2 249.6)">+5V</text>
<text x="114.3" y="249.2">C15</text>
<text x="122.9" y="249.6" transform="rotate(-90 122.9 249.6)">+5V</text>
<text x="126.9" y="249.2">C16</text>
<text x="135.6" y="249.6" transform="rotate(-90 135.6 249.6)">+5V</text>
<text x="139.6" y="249.2">C19</text>
<text x="158.4" y="247.1" transform="rotate(-90 158.4 247.1)">+5V</text>
<text x="173.7" y="247.1" transform="rotate(-90 173.7 247.1)">+5V</text>
<text x="237.2" y="249.6">PWM7</text>
<text x="285.4" y="247.1">GND</text>
<text x="295.6" y="247.1">GND</text>
<text x="87.3" y="257.2" transform="rotate(-90 87.3 257.2)">+12V</text>
<text x="114.3" y="254.3">100n</text>
<text x="126.9" y="254.3">100n</text>
<text x="139.6" y="254.3">100n</text>
<text x="158.4" y="252.8">IC11P</text>
<text x="173.7" y="252.8">IC10P</text>
<text x="256.7" y="252.9">R36</text>
<text x="71.6" y="262.8">X1</text>
<text x="110.2" y="259.8">GND</text>
<text x="122.9" y="259.8">GND</text>
<text x="135.6" y="259.8">GND</text>
<text x="275.3" y="259.8">GND</text>
<text x="77.2" y="264.8">GND</text>
<text x="153.4" y="264.8">GNDGND</text>
<text x="168.6" y="264.8">GNDGND</text>
</g>
<text font-size="2.8" fill="#800000" x="425.1" y="272.5">Rev 1.0</text>
<g font-size="2.4" fill="#808080">
<text x="198.1" y="35.9">3</text>
<text x="219.2" y="35.9">13</text>
<text x="279.4" y="35.9">3</text>
<text x="300.5" y="35.9">13</text>
<text x="407.3" y="34.5">J1-2</text>
<text x="407.3" y="32">J1-3</text>
<text x="204" y="37">X</text>
<text x="211.9" y="37">X0</text>
<text x="211.9" y="39.6">X1</text>
<text x="219.2" y="38.5">14</text>
<text x="219.2" y="41">15</text>
<text x="285.2" y="37">X</text>
<text x="293.2" y="37">X0</text>
<text x="293.2" y="39.6">X1</text>
<text x="300.5" y="38.5">14</text>
<text x="300.5" y="41">15</text>
<text x="407.3" y="37">J1-1</text>
<text x="211.9" y="47.2">X4</text>
<text x="211.9" y="44.7">X3</text>
<text x="211.9" y="42.1">X2</text>
<text x="219.2" y="46.1">1</text>
<text x="219.2" y="43.5">12</text>
<text x="293.2" y="47.2">X4</text>
<text x="293.2" y="44.7">X3</text>
<text x="293.2" y="42.1">X2</text>
<text x="300.5" y="46.1">1</text>
<text x="300.5" y="43.5">12</text>
<text x="211.9" y="52.3">X6</text>
<text x="211.9" y="49.7">X5</text>
<text x="219.2" y="51.2">2</text>
<text x="219.2" y="53.7">4</text>
<text x="219.2" y="48.6">5</text>
<text x="293.2" y="52.3">X6</text>
<text x="293.2" y="49.7">X5</text>
<text x="300.5" y="51.2">2</text>
<text x="300.5" y="53.7">4</text>
<text x="300.5" y="48.6">5</text>
<text x="210.8" y="59.9">INH</text>
<text x="211.9" y="54.8">X7</text>
<text x="219.2" y="58.8">6</text>
<text x="292.1" y="59.9">INH</text>
<text x="293.2" y="54.8">X7</text>
<text x="300.5" y="58.8">6</text>
<text x="407.3" y="59.9">J2-3</text>
<text x="213.1" y="65">B</text>
<text x="213.1" y="62.4">A</text>
<text x="219.2" y="63.9">10</text>
<text x="219.2" y="61.3">11</text>
<text x="294.4" y="65">B</text>
<text x="294.4" y="62.4">A</text>
<text x="300.5" y="63.9">10</text>
<text x="300.5" y="61.3">11</text>
<text x="407.3" y="65">J2-1</text>
<text x="407.3" y="62.4">J2-2</text>
<text x="213" y="67.5">C</text>
<text x="219.2" y="66.4">9</text>
<text x="294.2" y="67.5">C</text>
<text x="300.5" y="66.4">9</text>
<text x="407.3" y="87.8">J3-3</text>
<text x="250.5" y="90.2">IN</text>
<text x="252.9" y="93.9">ADJ</text>
<text x="255.1" y="90.2">OUT</text>
<text x="407.3" y="92.9">J3-1</text>
<text x="407.3" y="90.4">J3-2</text>
<text x="89.7" y="102">19</text>
<text x="119.1" y="99.8">VDD</text>
<text x="120" y="96.9" transform="rotate(-90 120 96.9)">1</text>
<text x="89.7" y="104.5">18</text>
<text x="89.7" y="107">17</text>
<text x="94.7" y="103.1">RA0/AN0/C1IN+/ICSPDAT</text>
<text x="94.7" y="105.6">RA1/AN1/C12IN0-/ICSPCLK</text>
<text x="132.8" y="105.6">AN4/C2IN+/RC0</text>
<text x="151.2" y="104.5">16</text>
<text x="151.2" y="107">15</text>
<text x="296.2" y="102.9">IN</text>
<text x="298.6" y="106.6">ADJ</text>
<text x="300.8" y="102.9">OUT</text>
<text x="90.9" y="109.6">4</text>
<text x="90.9" y="112.1">3</text>
<text x="94.7" y="108.1">RA2/AN2/C1OUT/T0CKI/INT</text>
<text x="94.7" y="110.7">RA3/MCLR_N/VPP</text>
<text x="94.7" y="113.2">RA4/AN3/T1G_N/OSC2/CLKOUT</text>
<text x="130.9" y="108.1">AN5/C12IN1-/RC1</text>
<text x="130.9" y="110.7">AN6/C12IN2-/RC2</text>
<text x="130.9" y="113.2">AN7/C12IN3-/RC3</text>
<text x="151.2" y="109.6">14</text>
<text x="151.2" y="112.1">7</text>
<text x="89.7" y="119.7">13</text>
<text x="90.9" y="114.7">2</text>
<text x="94.7" y="115.8">RA5/T1CKI/OSC1/CLKIN</text>
<text x="136.4" y="115.8">C2OUT/RC4</text>
<text x="144.2" y="118.3">RC5</text>
<text x="151.2" y="114.7">6</text>
<text x="151.2" y="117.2">5</text>
<text x="151.2" y="119.7">8</text>
<text x="336.9" y="115.6">IN</text>
<text x="339.3" y="119.3">ADJ</text>
<text x="341.4" y="115.6">OUT</text>
<text x="407.3" y="118.3">J4-2</text>
<text x="407.3" y="115.8">J4-3</text>
<text x="89.7" y="122.3">12</text>
<text x="89.8" y="124.8">11</text>
<text x="94.7" y="120.8">RB4/AN10/SDI/SDA</text>
<text x="94.7" y="123.4">RB5/AN11/RX/DT</text>
<text x="94.7" y="125.9">RB6/SCL/SCK</text>
<text x="133.3" y="120.8">AN8/SS_N/RC6</text>
<text x="134.2" y="123.4">AN9/SDO/RC7</text>
<text x="151.2" y="122.3">9</text>
<text x="407.3" y="120.8">J4-1</text>
<text x="89.7" y="127.3">10</text>
<text x="94.7" y="128.5">RB7/TX/CK</text>
<text x="119.1" y="131.5">VSS</text>
<text x="120" y="135.5" transform="rotate(-90 120 135.5)">20</text>
<text x="407.3" y="143.7">J5-3</text>
<text x="407.3" y="148.8">J5-1</text>
<text x="407.3" y="146.2">J5-2</text>
<text x="253" y="151.2">IN</text>
<text x="255.5" y="154.9">ADJ</text>
<text x="257.6" y="151.2">OUT</text>
<text x="66.8" y="168">3</text>
<text x="102.4" y="168">6</text>
<text x="298.8" y="163.9">IN</text>
<text x="301.2" y="167.6">ADJ</text>
<text x="303.3" y="163.9">OUT</text>
<text x="66.8" y="173.1">1</text>
<text x="66.8" y="170.5">2</text>
<text x="102.4" y="173.1">4</text>
<text x="102.4" y="170.5">5</text>
<text x="407.3" y="171.6">J6-3</text>
<text x="102.4" y="178.1">2</text>
<text x="102.4" y="175.6">3</text>
<text x="347" y="176.6">IN</text>
<text x="351.6" y="176.6">OUT</text>
<text x="407.3" y="176.7">J6-1</text>
<text x="407.3" y="174.2">J6-2</text>
<text x="102.4" y="180.7">1</text>
<text x="349.4" y="180.3">ADJ</text>
<text x="66.8" y="190.8">2</text>
<text x="66.8" y="188.3">3</text>
<text x="66.8" y="193.4">1</text>
<text x="407.3" y="202.1">J7-2</text>
<text x="407.3" y="199.6">J7-3</text>
<text x="78.7" y="208.6">1</text>
<text x="89.7" y="208.6">2</text>
<text x="407.3" y="204.7">J7-1</text>
<text x="78.7" y="211.2">3</text>
<text x="78.7" y="213.7">5</text>
<text x="89.7" y="211.2">4</text>
<text x="89.7" y="213.7">6</text>
<text x="253" y="212.1">IN</text>
<text x="255.5" y="215.8">ADJ</text>
<text x="257.6" y="212.1">OUT</text>
<text x="298.8" y="227.4">IN</text>
<text x="303.3" y="227.4">OUT</text>
<text x="412.4" y="227.5">J8-2</text>
<text x="412.4" y="225">J8-3</text>
<text x="301.2" y="231.1">ADJ</text>
<text x="412.4" y="230">J8-1</text>
<text x="71.1" y="250.4">4</text>
<text x="160.6" y="247.3" transform="rotate(-90 160.6 247.3)">16</text>
<text x="175.9" y="247.3" transform="rotate(-90 175.9 247.3)">16</text>
<text x="71.1" y="258">1</text>
<text x="71.1" y="255.4">2</text>
<text x="71.1" y="252.9">3</text>
<text x="155.5" y="258.2" transform="rotate(-90 155.5 258.2)">7</text>
<text x="160.6" y="258.2" transform="rotate(-90 160.6 258.2)">8</text>
<text x="170.8" y="258.2" transform="rotate(-90 170.8 258.2)">7</text>
<text x="175.9" y="258.2" transform="rotate(-90 175.9 258.2)">8</text>
</g>
<g font-size="2" fill="#808080">
<text x="111.5" y="171.5">OW_DATA</text>
<text x="111.5" y="174.1">SENSE</text>
<text x="111.5" y="181.7">MCLR/VPP</text>
<text x="162.9" y="249.6" transform="rotate(-90 162.9 249.6)">VCC</text>
<text x="178.1" y="249.6" transform="rotate(-90 178.1 249.6)">VCC</text>
<text x="157.8" y="258" transform="rotate(-90 157.8 258)">VEE</text>
<text x="162.9" y="258" transform="rotate(-90 162.9 258)">GND</text>
<text x="173" y="258" transform="rotate(-90 173 258)">VEE</text>
<text x="178.1" y="258" transform="rotate(-90 178.1 258)">GND</text>
</g>
<g font-size="1.6" fill="#808080">
<text x="306.9" y="59.6">CD</text>
<text x="306.9" y="64.7">CTRB/MOSI</text>
<text x="306.9" y="62.2">CTRA/MISO</text>
<text x="79.3" y="105.4">OW_DATA</text>
<text x="84.2" y="115.5">CD</text>
<text x="78.3" y="120.6">CTRA/MISO</text>
<text x="79.1" y="125.7">CTRC/SCL</text>
<text x="84.3" y="123.1">RX</text>
<text x="157" y="123.1">CTRB/MOSI</text>
<text x="84.4" y="128.2">TX</text>
<text x="73.2" y="171.4">OW_DATA</text>
<text x="75.8" y="189.2">RX</text>
<text x="75.8" y="191.7">TX</text>
<text x="65.6" y="209.5">CTRA/MISO</text>
<text x="66.4" y="212">CTRC/SCL</text>
<text x="71.5" y="214.6">CD</text>
<text x="96.1" y="212">CTRB/MOSI</text>
</g>
</svg>
